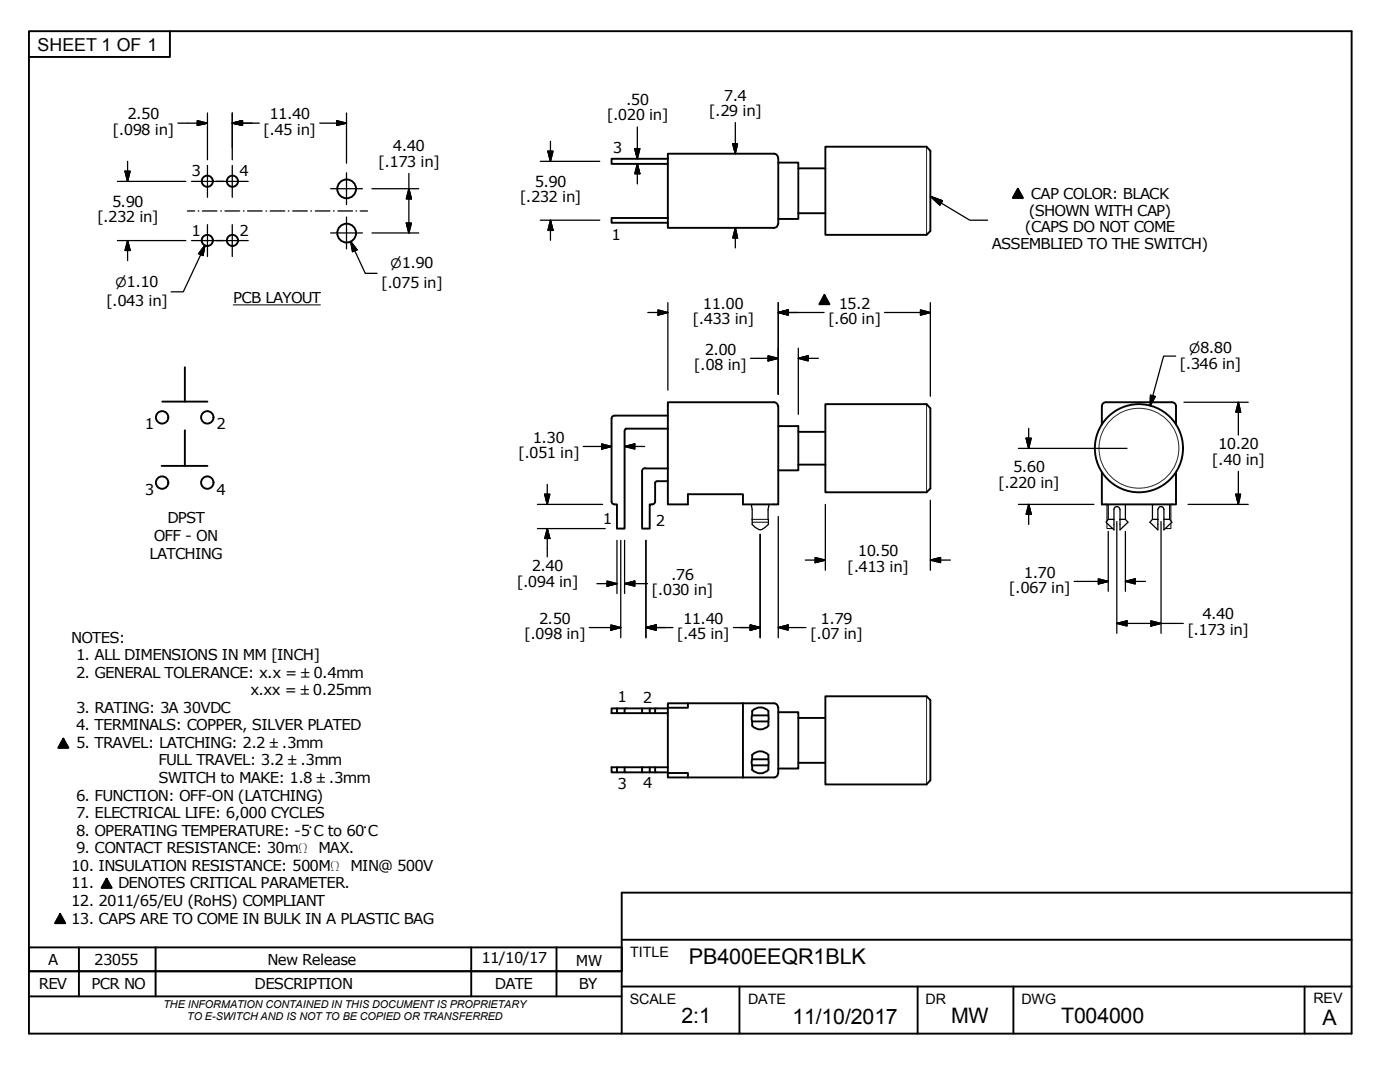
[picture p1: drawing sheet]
<svg xmlns="http://www.w3.org/2000/svg" width="279mm" height="216mm" viewBox="0 0 279 216" stroke-linecap="round" stroke-linejoin="round" font-family="sans-serif">
<!-- layer: Visible Edges(ANSI) -->
<g fill="none" stroke="#000" stroke-width=".38">
<path d="M133.3 31.7h-11.3v1h11.3M154.5 30.7a.79 .79 0 0 1 .8 .8M154.5 30.7h-21.2v14.8h21.2M155.3 32.4h4v11.3h-4M155.3 31.5v13.2M159.3 33.6h5.4M164.7 29.3h20.2l.8 .8v16l-.8 .8h-20.2zM133.3 43.5h-11.3v.9h11.3M155.3 44.7a.79 .79 0 0 1-.8 .8M159.3 42.5h5.4M122 83.6v16.4a.6 .6 0 0 0 .7 .6M122.7 82.9a.6 .6 0 0 0-.7 .6"/>
<path d="M122.7 82.9h10.6M124.7 85.9v19.6h-1.6v-4.9h-.4M128.1 94v11.5h1.6v-4.9h.5M128.7 93.4a.6 .6 0 0 0-.6 .6M128.8 93.5h4.5M131 96.1l-.3 .3v3.6a.6 .6 0 0 1-.6 .6M131.1 96h2.2M133.3 85.5h-8.3l-.3 .3M154.5 80.3a.79 .79 0 0 1 .8 .8M154.5 80.3h-21.2v20.3h4v-2h11v2h7v-19.6M155.3 85h4v8.9h-4M159.3 92.7h5.4"/>
<path d="M159.3 86.2h5.4M164.7 80.6h20.2l.8 .9v16l-.8 .7h-20.2zM219.9 94.2v6.4h14.8v-6.4M219.9 81v3.7M220.7 80.3a.79 .79 0 0 0-.8 .8M220.7 80.3h13.2M233.9 80.3a.79 .79 0 0 1 .8 .8M234.7 81v3.7M164.7 138.9h20.2l.8 .8v16l-.8 .8h-20.2zM123.1 153.1v1h1.6M123.1 141.4h-1.1v.9h6.1M124.7 153.1v1h3.4"/>
<path d="M124.7 141.4h-1.6v.9M128.1 153.1h-6.1v1h1.1M128.1 153.1h5.2M128.1 153.1v1h1.6M128.1 141.4h-3.4v.9M128.1 142.3h5.2M129.7 153.1v1h1M129.7 141.4h-1.6v.9M130.7 153.1v1h2.6M130.7 141.4h-1v.9M133.3 154.2v.9h4M133.3 154.2h4v.9"/>
<path d="M133.3 141.4h-2.6v.9M133.3 141.2v13M137.3 140.3h-4v.9M137.3 140.3v.9h-4M137.3 155.1h17.2M137.3 140.3h17.2M148.3 140.3v14.8M150.1 153.6a2.19 2.19 0 0 0 3.3 0M150.1 144.8a2.19 2.19 0 0 0 3.3 0M150.1 150.6a2.19 2.19 0 0 1 3.3 0v.9h-3.3zM150.1 141.9a2.19 2.19 0 0 1 3.3 0M150.1 152.7h3.3v.9"/>
<path d="M150.1 151.5l-.1 .6 .1 .6M150.1 144h3.3v.8M150.1 142.7l-.1 .6 .1 .7M150.1 141.9v.8M150.1 144v.8M150.1 152.7v.9M153.3 151.5l.1 .6-.1 .6M153.3 142.7l.1 .6-.1 .7M153.4 141.9v.8h-3.3M154.5 140.3a.79 .79 0 0 1 .8 .8M155.3 154.3a.79 .79 0 0 1-.8 .8M155.3 142.1h4v11.3h-4"/>
<path d="M155.3 141.1v13.2M159.3 143.3h5.4M159.3 152.2h5.4"/>
<circle cx="227.3" cy="89.4" r="8.8"/>
</g>
<path d="M150 100.6l.1 4 .6 .6a1.24 1.24 0 0 0 1.6 .3l1.1-.9-.1-2.9 .1-1.1M221.2 103.6l-.5 .6 1.6 1.5v-2.1M221.2 103.6h1.1v-1.9a.6 .6 0 0 1 .6-.6 .6 .6 0 0 1 .6 .6v1.9M221.2 100.6v3M223.5 103.6v2.1l1.6-1.5-.5-.6M223.5 103.6h1.1M224.6 100.6v3M230 103.6l-.5 .6 1.6 1.5v-2.1M230 103.6h1.1M230 100.6v3M231.1 103.6v-1.9a.6 .6 0 0 1 .6-.6 .6 .6 0 0 1 .6 .6v1.9h1.1M233.4 100.6v3l.5 .6-1.6 1.5v-2.1" fill="none" stroke="#000" stroke-width=".25"/>
<path d="M150.1 103.6h3.2M150.1 104.2h3.3M220.9 104.4v1.1h1v-.2M220.9 100.6v3.3M233.7 104.4v1.1h-1v-.2M233.7 100.6v3.3" fill="none" stroke="#000" stroke-width=".2"/>
<g fill="none" stroke="#2a2a2a" stroke-width=".2">
<path d="M184.9 29.3v17.6M184.9 80.6v17.6M184.9 138.9v17.6"/>
<circle cx="227.3" cy="89.4" r="8"/>
</g>
<!-- layer: Hatch -->
<path d="M203.1 37.7l1.1 1.8h-2.1zM164.5 58.9l1 1.8h-2zM12.6 147.4l1.1 1.8h-2.1zM21.3 175.3l1 1.9h-2zM12 182.4l1 1.8h-2z" fill="#000" stroke="#000" stroke-width=".2"/>
<!-- layer: Sketch Geometry(ANSI) -->
<g fill="none" stroke="#000" stroke-width=".38">
<path d="M5.8 6.2h263.9v200h-263.9zM33.9 6.2v5.2h-28.1M203.1 37.7l1.1 1.8h-2.1zM164.5 58.9l1 1.8h-2zM36.9 73.3v6.8M32.3 93h9.1M32.4 80.1h9M36.9 85.9v7.1M12.6 147.4l1.1 1.8h-2.1zM21.3 175.3l1 1.9h-2zM269.7 178.1h-145.6v28.1M5.8 198.8h118.3"/>
<path d="M12 182.4l1 1.8h-2zM15.7 189v9.8M31.1 189v9.8M94 189v9.8M111.1 189v9.8M124.1 189h-118.3v4.8h118.3h-118.3M124.1 187.5h145.6M124.1 196.8h145.6M147.6 196.8v9.4M183.1 196.8v9.4M202.2 196.8v9.4M260.3 196.8v9.4"/>
<circle cx="41.4" cy="36.2" r="1.11"/>
<circle cx="46.4" cy="36.2" r="1.11"/>
<circle cx="69.2" cy="37.7" r="1.87"/>
<circle cx="41.4" cy="48" r="1.11"/>
<circle cx="46.4" cy="48" r="1.11"/>
<circle cx="69.2" cy="46.5" r="1.87"/>
<circle cx="32.4" cy="96.3" r="1.24"/>
<circle cx="32.4" cy="83.3" r="1.24"/>
<circle cx="41.4" cy="96.3" r="1.24"/>
<circle cx="41.4" cy="83.3" r="1.24"/>
</g>
<g fill="none" stroke="#000" stroke-width=".25">
<path d="M37.4 42.1h1.5M39.6 42.1h.1M40.4 42.1h2.9M44.1 42.1h.1M44.9 42.1h2.9M48.6 42.1h.1M49.4 42.1h2.9M53.1 42.1h.1M53.9 42.1h2.9M57.5 42.1h.2M58.4 42.1h2.9M62 42.1h.2"/>
<path d="M62.9 42.1h2.9M66.5 42.1h.2M67.4 42.1h3M71.1 42.1h.1M71.9 42.1h1.4"/>
</g>
<!-- layer: Hidden Edges(ANSI) -->
<path d="M41.4 35.8v.1M41.4 36.1v.1" fill="none" stroke="#fff" stroke-width=".2"/>
<path d="M41.4 36.2h.1" fill="none" stroke="#000" stroke-width=".25"/>
<!-- layer: Symbols(ANSI) -->
<path d="M46.5 60.8h17.4" fill="none" stroke="#000" stroke-width=".2"/>
<!-- layer: Dimensions(ANSI) -->
<g fill="none" stroke="#000" stroke-width=".25">
<path d="M23.4 36.2h13.7M25 34.2h1l-.5 2zM25.5 32.2v4M35.5 24.6h5.9M39.4 24.1l2 .5-2 .4zM41.4 22.5v9.4M46.4 24.6l2-.5v.9zM46.4 24.6h5.4M46.4 22.5v9.4M63.8 24.6h5.4M67.2 24.1l2 .5-2 .4zM69.2 22.5v10.1"/>
<path d="M74.2 37.7h9.4M81.6 37.7l.5 2h-1zM81.6 34.6v11.9M107.8 32.2h11.9M109.3 30.2h1.1l-.5 2zM109.9 28.2v4M126.7 29.7h1l-.5 2zM127.2 32.7l.5 2h-1zM127.2 25.3v6.4M127.2 32.7v4M146.2 28.7h1l-.5 2zM146.7 24.4v6.3"/>
<path d="M23.4 48h13.7M25.5 48l.5 2h-1zM25.5 48v4M40.9 49l-.4 2-.9-.4zM40.9 49l-4.3 9.2h-2.4M70 48.2l1.2 1.6-.8 .4zM70 48.2l2.9 6.3h2.3M74.2 46.5h9.4M81.1 44.5h1l-.5 2zM107.8 43.9h11.9M109.9 43.9l.5 2.1h-1.1zM109.9 43.9v4"/>
<path d="M146.7 45.5l.5 2h-1zM146.7 45.5v4M129.3 62.4h4M131.3 61.8l2 .6-2 .5zM133.3 60.4v17.5M149.8 71.5h5.5M153.3 71l2 .5-2 .5zM155.3 62.4l2-.6v1.1zM155.3 62.4h9.2M155.3 60.4v18.3M159.3 71.5l2-.5v1zM159.3 71.5h4"/>
<path d="M159.3 69.5v13.2M176.5 62.4h9.2M183.7 61.8l2 .6-2 .5zM185.7 60.4v18.7M229.6 78.9l1 .2-1 1.9zM234.6 71.1h-2.4l-2.6 9.9M108.7 98.6h1l-.5 2zM109.2 96.6v4M116.4 89.1h5.6M120.1 88.6l1.9 .5-1.9 .5zM124.7 89.1l2-.5v1zM124.7 89.1h4"/>
<path d="M185.7 99.8v14M203.3 89.5h21.6M204.8 87.4h1l-.5 2.1zM205.3 85.5v4M236.3 80.3h12.8M246.6 98.6h1l-.5 2zM247.1 80.3l.5 1.9h-1zM247.1 80.3v6.5M247.1 94v6.6M107.3 100.6h13M107.3 105.5h13.5M109.2 105.5l.5 1.9h-1z"/>
<path d="M109.2 105.5v5.6M119.1 116.5h4M121.2 116l1.9 .5-1.9 .5zM123.1 107.8v10.6M123.9 107.8v19.5M124.7 116.5l2-.5v1zM124.7 116.5h4.5M124.7 107.8v10.6M128.9 107.8v19.5M151.7 106.6v20.7M155.3 103.1v24.2M160.7 111.8h4"/>
<path d="M162.7 111.3l2 .5-2 .5zM164.7 100.6v13.2M185.7 111.8l2-.5v1zM185.7 111.8h4M203.3 100.6h15M205.3 100.6l.5 2h-1zM205.3 100.6v4M214.4 116h6.8M219.2 115.5l2 .5-2 .5zM221.2 106v12M222.9 104.1v22.3M224.6 116l2-.5v1z"/>
<path d="M224.6 116h4M224.6 106v12M231.7 104.1v22.3M237.1 100.6h12M117.6 125.2h6.3M121.9 124.7l2 .5-2 .5zM128.9 125.2l2-.5v1zM128.9 125.2h5.4M146.4 125.2h5.3M149.7 124.7l2 .5-2 .5zM155.3 125.2l2-.5v1zM155.3 125.2h5.5"/>
<path d="M222.9 124.4l2-.5v1zM222.9 124.4h13.3M229.7 123.9l2 .5-2 .5z"/>
</g>
<g fill="#000" stroke="#000" stroke-width=".25">
<path d="M25 34.2l.5 2zM25 34.2h1l-.5 2zM39.4 25l2-.4zM39.4 24.1l2 .5-2 .4zM46.4 24.6l2-.5zM46.4 24.6l2-.5v.9zM67.2 25l2-.4zM67.2 24.1l2 .5-2 .4zM81.6 37.7l.5 2zM81.6 37.7l.5 2h-1zM109.3 30.2l.6 2zM109.3 30.2h1.1l-.5 2z"/>
<path d="M126.7 29.7l.5 2zM126.7 29.7h1l-.5 2zM127.2 32.7l.5 2zM127.2 32.7l.5 2h-1zM146.2 28.7l.5 2zM146.2 28.7h1l-.5 2zM25.5 48l.5 2zM25.5 48l.5 2h-1zM40.9 49l-.4 2zM40.9 49l-.4 2-.9-.4zM70 48.2l1.2 1.6zM70 48.2l1.2 1.6-.8 .4z"/>
<path d="M81.1 44.5l.5 2zM81.1 44.5h1l-.5 2zM109.9 43.9l.5 2.1zM109.9 43.9l.5 2.1h-1.1zM146.7 45.5l.5 2zM146.7 45.5l.5 2h-1zM131.3 62.9l2-.5zM131.3 61.8l2 .6-2 .5zM153.3 72l2-.5zM153.3 71l2 .5-2 .5zM155.3 62.4l2-.6zM155.3 62.4l2-.6v1.1z"/>
<path d="M159.3 71.5l2-.5zM159.3 71.5l2-.5v1zM183.7 62.9l2-.5zM183.7 61.8l2 .6-2 .5zM229.6 78.9v2.1zM229.6 78.9l1 .2-1 1.9zM108.7 98.6l.5 2zM108.7 98.6h1l-.5 2zM120.1 89.6l1.9-.5zM120.1 88.6l1.9 .5-1.9 .5zM124.7 89.1l2-.5zM124.7 89.1l2-.5v1z"/>
<path d="M204.8 87.4l.5 2.1zM204.8 87.4h1l-.5 2.1zM246.6 98.6l.5 2zM246.6 98.6h1l-.5 2zM247.1 80.3l.5 1.9zM247.1 80.3l.5 1.9h-1zM109.2 105.5l.5 1.9zM109.2 105.5l.5 1.9h-1zM121.2 117l1.9-.5zM121.2 116l1.9 .5-1.9 .5zM124.7 116.5l2-.5zM124.7 116.5l2-.5v1z"/>
<path d="M162.7 112.3l2-.5zM162.7 111.3l2 .5-2 .5zM185.7 111.8l2-.5zM185.7 111.8l2-.5v1zM205.3 100.6l.5 2zM205.3 100.6l.5 2h-1zM219.2 116.5l2-.5zM219.2 115.5l2 .5-2 .5zM224.6 116l2-.5zM224.6 116l2-.5v1zM121.9 125.7l2-.5zM121.9 124.7l2 .5-2 .5z"/>
<path d="M128.9 125.2l2-.5zM128.9 125.2l2-.5v1zM149.7 125.7l2-.5zM149.7 124.7l2 .5-2 .5zM155.3 125.2l2-.5zM155.3 125.2l2-.5v1zM222.9 124.4l2-.5zM222.9 124.4l2-.5v1zM229.7 124.9l2-.5zM229.7 123.9l2 .5-2 .5z"/>
</g>
<!-- layer: Center Mark(ANSI) -->
<path d="M38.2 36.2h6.4M41.4 33v6.4M43.2 36.2h6.3M46.4 33v6.4M66 37.7h6.3M69.2 34.5v6.3M38.2 48h6.4M41.4 44.8v6.4M43.2 48h6.3M46.4 44.8v6.4M66 46.5h6.3M69.2 43.3v6.4" fill="none" stroke="#000" stroke-width=".25"/>
<!-- layer: Symbols(ANSI) -->
<path d="M185.7 39.2l2.4 .9-.5 .9zM185.7 39.2l7.8 4.7h3.6" fill="none" stroke="#000" stroke-width=".25"/>
<path d="M185.7 39.2l2.4 .9zM185.7 39.2l2.4 .9-.5 .9z" fill="#000" stroke="#000" stroke-width=".25"/>
<g font-size="4.3">
<text x="137.5" y="192.4">PB400EEQR1BLK</text>
<text x="136" y="204.2">2:1</text>
<text x="158.2" y="204.3">11/10/2017</text>
<text x="189.8" y="204.2">MW</text>
<text x="211.8" y="204.2">T004000</text>
<text x="263.9" y="204.5">A</text>
</g>
<text font-size="3.6" x="7.5" y="10.2">SHEET 1 OF 1</text>
<g font-size="3">
<text x="25.5" y="23.7">2.50</text>
<text x="53.8" y="23.7">11.40</text>
<text x="125" y="20.9">.50</text>
<text x="141.5" y="23.1">[.29 in]</text>
<text x="144.5" y="20.1">7.4</text>
<text x="22.5" y="26.9">[.098 in]</text>
<text x="52.5" y="26.9">[.45 in]</text>
<text x="121.1" y="24">[.020 in]</text>
<text x="38.2" y="35.1">3</text>
<text x="47.8" y="35.1">4</text>
<text x="75.5" y="33.3">[.173 in]</text>
<text x="78.4" y="30.2">4.40</text>
<text x="122.3" y="30.6">3</text>
<text x="22.4" y="41.3">5.90</text>
<text x="103.8" y="40.4">[.232 in]</text>
<text x="106.7" y="37.3">5.90</text>
<text x="205.7" y="39.8">CAP COLOR: BLACK</text>
<text x="19.4" y="44.4">[.232 in]</text>
<text x="38.2" y="47.1">1</text>
<text x="47.8" y="47.2">2</text>
<text x="122" y="47.9">1</text>
<text x="204.5" y="46.4">(CAPS DO NOT COME</text>
<text x="205.3" y="43.1">(SHOWN WITH CAP)</text>
<text x="80.2" y="53.5">1.90</text>
<text x="197.9" y="49.7">ASSEMBLIED TO THE SWITCH)</text>
<text x="25.3" y="57.2">1.10</text>
<text x="76.1" y="57.4">[.075 in]</text>
<text x="21.2" y="61.2">[.043 in]</text>
<text x="46.5" y="60.4">PCB LAYOUT</text>
<text x="138.2" y="64.6">[.433 in]</text>
<text x="140.3" y="61.6">11.00</text>
<text x="165.3" y="64.6">[.60 in]</text>
<text x="167.4" y="61.6">15.2</text>
<text x="140.7" y="70.7">2.00</text>
<text x="239.5" y="70.4">8.80</text>
<text x="138.5" y="73.8">[.08 in]</text>
<text x="235.4" y="73.7">[.346 in]</text>
<text x="28.9" y="85.7">1</text>
<text x="43.2" y="85.7">2</text>
<text x="106.4" y="88.3">1.30</text>
<text x="243.1" y="89.7">10.20</text>
<text x="103.4" y="91.4">[.051 in]</text>
<text x="202.2" y="94.2">5.60</text>
<text x="241.9" y="92.8">[.40 in]</text>
<text x="28.9" y="98.7">3</text>
<text x="43.2" y="98.7">4</text>
<text x="199.2" y="97.3">[.220 in]</text>
<text x="30.7" y="107.9">OFF - ON</text>
<text x="33.4" y="104.4">DPST</text>
<text x="120.3" y="104.5">1</text>
<text x="130.9" y="104.9">2</text>
<text x="29.8" y="111.4">LATCHING</text>
<text x="106.1" y="114">2.40</text>
<text x="171.2" y="111">10.50</text>
<text x="103.1" y="117">[.094 in]</text>
<text x="130" y="118.7">[.030 in]</text>
<text x="133.9" y="115.7">.76</text>
<text x="169.1" y="114">[.413 in]</text>
<text x="201.4" y="118.3">[.067 in]</text>
<text x="204.3" y="115.3">1.70</text>
<text x="107.6" y="124.5">2.50</text>
<text x="136.3" y="124.5">11.40</text>
<text x="163.8" y="124.5">1.79</text>
<text x="240" y="123.6">4.40</text>
<text x="14.2" y="128.3">NOTES:</text>
<text x="15.2" y="131.8">1. ALL DIMENSIONS IN MM [INCH]</text>
<text x="104.6" y="127.5">[.098 in]</text>
<text x="135.1" y="127.5">[.45 in]</text>
<text x="161.7" y="127.5">[.07 in]</text>
<text x="237" y="126.7">[.173 in]</text>
<text x="15.2" y="135.3">2. GENERAL TOLERANCE: x.x =</text>
<text x="62.5" y="135.3">0.4mm</text>
<text x="15.2" y="142.2">3. RATING: 3A 30VDC</text>
<text x="50" y="138.7">x.xx =</text>
<text x="62.4" y="138.7">0.25mm</text>
<text x="123.3" y="140.1">1</text>
<text x="128.3" y="140.2">2</text>
<text x="15.2" y="145.7">4. TERMINALS: COPPER, SILVER PLATED</text>
<text x="15.2" y="149.2">5. TRAVEL: LATCHING: 2.2</text>
<text x="56.3" y="149.2">.3mm</text>
<text x="31.6" y="152.7">FULL TRAVEL: 3.2</text>
<text x="59.9" y="152.7">.3mm</text>
<text x="15.2" y="159.8">6. FUNCTION: OFF-ON (LATCHING)</text>
<text x="31.6" y="156.3">SWITCH to MAKE: 1.8</text>
<text x="65.7" y="156.3">.3mm</text>
<text x="123.3" y="157.4">3</text>
<text x="128.3" y="157.3">4</text>
<text x="15.2" y="163.3">7. ELECTRICAL LIFE: 6,000 CYCLES</text>
<text x="15.2" y="166.8">8. OPERATING TEMPERATURE: -5 C to 60 C</text>
<text x="14.2" y="173.7">10. INSULATION RESISTANCE: 500M</text>
<text x="15.2" y="170.2">9. CONTACT RESISTANCE: 30m</text>
<text x="63.6" y="170.2">MAX.</text>
<text x="70" y="173.7">MIN@ 500V</text>
<text x="14.2" y="177.2">11.</text>
<text x="23.6" y="177.2">DENOTES CRITICAL PARAMETER.</text>
<text x="14.2" y="180.7">12. 2011/65/EU (RoHS) COMPLIANT</text>
<text x="14.2" y="184.3">13. CAPS ARE TO COME IN BULK IN A PLASTIC BAG</text>
<text x="7.7" y="197.4">REV</text>
<text x="9.6" y="192.6">A</text>
<text x="18.3" y="197.4">PCR NO</text>
<text x="18.8" y="192.6">23055</text>
<text x="50.8" y="197.4">DESCRIPTION</text>
<text x="53.4" y="192.5">New Release</text>
<text x="96.1" y="192.2">11/10/17</text>
<text x="98.7" y="197.4">DATE</text>
<text x="114.9" y="192.7">MW</text>
<text x="115.5" y="197.3">BY</text>
</g>
<g font-size="2.9">
<text x="125.8" y="190.9">TITLE</text>
<text x="125.7" y="200.4">SCALE</text>
<text x="149.3" y="200.3">DATE</text>
<text x="184.7" y="200.3">DR</text>
<text x="203.8" y="200.4">DWG</text>
<text x="262.1" y="200.2">REV</text>
</g>
<g font-size="2.6">
<text x="77.9" y="53.5">⌀</text>
<text x="23.1" y="57.2">⌀</text>
<text x="237.3" y="70.4">⌀</text>
<text x="60.1" y="135.3">±</text>
<text x="60" y="138.7">±</text>
<text x="53.8" y="149.2">±</text>
<text x="57.5" y="152.7">±</text>
<text x="63.2" y="156.3">±</text>
<text x="61.8" y="166.8">°</text>
<text x="72.6" y="166.8">°</text>
<text x="59.4" y="170.2">W</text>
<text x="65.8" y="173.7">W</text>
</g>
<g font-size="2.2">
<text x="32.6" y="201.2">THE INFORMATION CONTAINED IN THIS DOCUMENT IS PROPRIETARY</text>
<text x="37.3" y="203.6">TO E-SWITCH AND IS NOT TO BE COPIED OR TRANSFERRED</text>
</g>
</svg>
